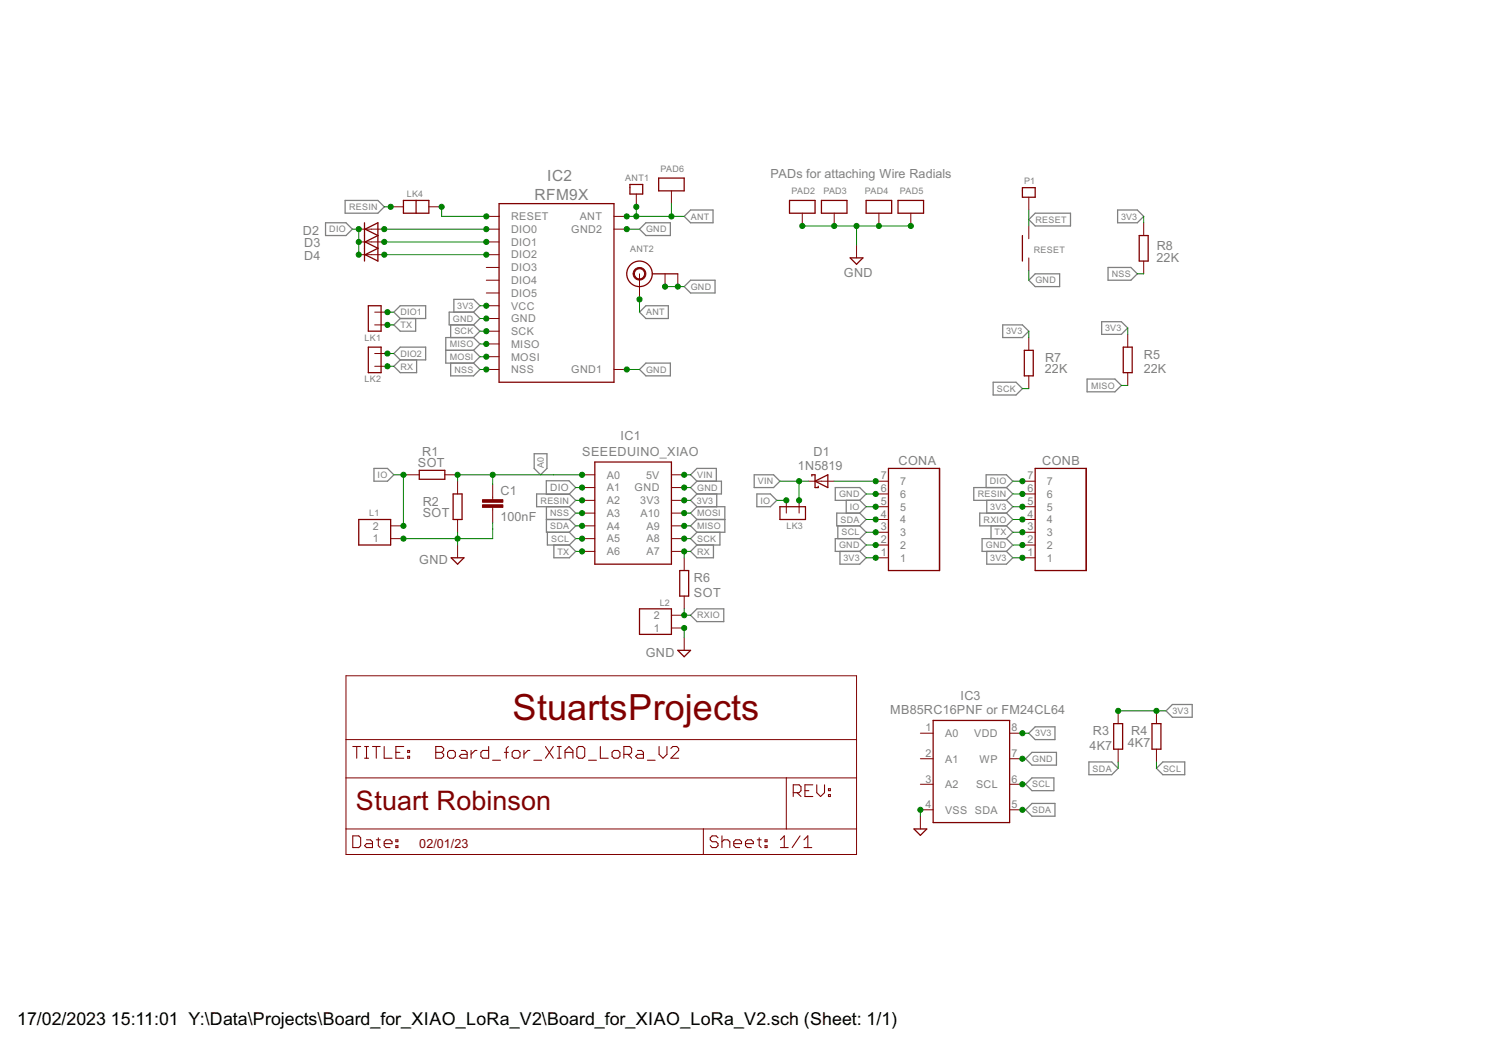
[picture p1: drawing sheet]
<svg xmlns="http://www.w3.org/2000/svg" width="297mm" height="210mm" viewBox="0 0 297 210" stroke-linecap="round" stroke-linejoin="round" font-family="sans-serif">
<g fill="none" stroke="#808080" stroke-width=".25">
<path d="M68.7 39.9h6.5l1.3 1.2-1.3 1.3h-6.5zM64.8 44.3h4l1.3 1.3-1.3 1.3h-4zM128.5 44.3h4.9v2.6h-4.9l-1.3-1.3zM136.1 43.1l1.3-1.3h4.5v2.5h-4.5zM136.1 57l1.3-1.2h4.9v2.5h-4.9zM204.7 55.8l1.3-1.3h4.8v2.5h-4.8zM204.7 43.7l1.3-1.3h7v2.6h-7zM220.5 53.2h4.5l1.3 1.3-1.3 1.3h-4.5zM222.4 41.8h3.9l1.2 1.3-1.2 1.2h-3.9zM78.4 62.1l1.2-1.3h5.1v2.6h-5.1zM78.4 70.3l1.2-1.2h5.1v2.5h-5.1zM79.6 63.4l-1.2 1.2 1.2 1.3h3.1v-2.5"/>
<path d="M79.6 71.6l-1.2 1.3 1.2 1.2h3.3v-2.5M88.7 69.7h5.5M89.7 72.2v2.6h4.5l1.3-1.3-1.3-1.3M89.7 64.6v2.6M90.3 62.1v-2.5h3.9l1.3 1.2-1.3 1.3M94.2 67.2h-5.5v5h5.5M94.2 62.1l1.3 1.3-1.3 1.2M94.2 62.1h-4.8v2.5h4.8M94.2 67.2l1.3 1.2-1.3 1.3M94.2 69.7l1.3 1.3-1.3 1.2M94.2 64.6l1.3 1.3-1.3 1.3M127.2 73.5l1.3-1.3h4.9v2.6h-4.9z"/>
<path d="M127.2 62.1l1.3-1.3h4.5v2.6h-4.5zM197.6 76.1h4.5l1.3 1.2-1.3 1.3h-4.5zM199.5 64.6h3.9l1.3 1.3-1.3 1.3h-3.9zM216.3 75.4h5.5l1.3 1.3-1.3 1.3h-5.5zM219.2 64h3.9l1.3 1.3-1.3 1.2h-3.9zM74.4 93.2h2.7l1.3 1.3-1.3 1.2h-2.7zM106.3 90.3h2.5v2.9l-1.3 1.3-1.2-1.3zM106.8 98.3h6.5l1.2 1.2-1.2 1.3h-6.5zM108.7 95.7h4.5l1.3 1.3-1.3 1.4h-4.5zM138.7 95.7l-1.3 1.3 1.3 1.3M138.7 95.7h4.8v2.6h-4.8M138.7 95.7l-1.3-1.2 1.3-1.3h3.8v2.5"/>
<path d="M138.7 98.3l-1.3 1.2 1.3 1.3M142.6 98.3v2.5M150.1 94.5h3.8l1.3 1.2-1.3 1.3h-3.8zM150.6 98.3h2.7l1.2 1.2-1.2 1.3h-2.7zM166.2 97h4.8l1.3 1.3-1.3 1.2h-4.8zM168.4 99.5v2.6M171 99.5l1.3 1.3-1.3 1.3M196.2 97v-2.5h4l1.3 1.2-1.3 1.3M196.3 99.5v2.6M200.2 97h-6.5v2.5h6.5M200.2 97l1.3 1.3-1.3 1.2M200.2 99.5l1.3 1.3-1.3 1.3"/>
<path d="M108.7 103.4h4.6M108.7 100.8v5.1h4.6M108.9 105.9v2.5h4.4M110.2 108.4v2.6h3.1l1.2-1.3-1.2-1.3M113.3 105.9l1.2 1.3-1.2 1.2M113.3 103.4l1.2 1.2-1.2 1.3M113.3 100.8l1.2 1.3-1.2 1.3M138.7 103.4l-1.3 1.2 1.3 1.3M138.7 103.4h5.5M138.7 100.8h5.5v5.1h-5.5M138.7 100.8l-1.3 1.3 1.3 1.3M138.7 105.9l-1.3 1.3 1.3 1.2"/>
<path d="M138.7 108.4l-1.3 1.3 1.3 1.3h3.2v-2.6M143.2 105.9v2.5h-4.5M166.7 104.6v2.6M167.1 109.7v2.5h3.9l1.3-1.2-1.3-1.3M171 107.2h-4.8v2.5h4.8M171 107.2l1.3 1.2-1.3 1.3M171 102.1h-4.5v2.5h4.5M171 104.6l1.3 1.3-1.3 1.3M171 102.1l1.3 1.3-1.3 1.2M196.3 109.7v2.5h3.9l1.3-1.2-1.3-1.3M197.2 104.6v2.6M200.2 107.2l1.3 1.2-1.3 1.3"/>
<path d="M200.2 107.2h-4.8v2.5h4.8M200.2 102.1h-5.3v2.5h5.3M200.2 104.6l1.3 1.3-1.3 1.3M200.2 102.1l1.3 1.3-1.3 1.2M137.4 122.4l1.3-1.3h5.3v2.6h-5.3zM204 151l1.3-1.3h4.9v2.5h-4.9zM204 156l1.3-1.2h4.4v2.5h-4.4zM204.7 145.9l1.3-1.3h3.9v2.6h-3.9zM216.6 151.6h4.6l1.3 1.3-1.3 1.2h-4.6zM230.1 152.9l1.3-1.3h4.3v2.5h-4.3zM232 141.4l1.3-1.2h3.9v2.5h-3.9zM204 161.1l1.3-1.2h4.6v2.5h-4.6z"/>
</g>
<g fill="none" stroke="#800000" stroke-width=".2">
<path d="M126.6 38.6v2.5M133.6 38v2.5M204.7 39.2v2.6M71.4 45.6h5.1M71.4 48.1h5.1M71.4 50.7h5.1M77.7 41.1h2.6M85.3 41.1h2.6M96.8 43.1h2.5M96.8 45.6h2.5M96.8 48.1h2.5M96.8 50.7h2.5"/>
<path d="M96.8 53.2h2.5M96.8 55.8h2.5M96.8 58.3h2.5M122.2 43.1h2.5M122.2 45.6h2.5M127.2 54.5v5.1M132.3 54.5v2.5M134.9 54.5v2.5M159.6 42.4v2.6M166 42.4v2.6M170.4 48.8v2.5M174.9 42.4v2.6"/>
<path d="M181.2 42.4v2.6M204.7 45v2.5M204.7 51.3v2.5M227.5 44.3v2.6M227.5 51.9v2.6M74.5 64.6h2.6M74.5 62.1h2.6M74.5 72.9h2.6M74.5 70.3h2.6M96.8 60.8h2.5M96.8 63.4h2.5M96.8 65.9h2.5"/>
<path d="M96.8 68.4h2.5M96.8 71h2.5M96.8 73.5h2.5M122.2 73.5h2.5M204.7 67.2v2.5M204.7 74.8v2.5M224.4 66.5v2.6M224.4 74.1v2.6M80.9 94.5h2.5M88.5 94.5h2.5M91 95.7v2.6M98 96.4v3"/>
<path d="M115.8 94.5h2.5M115.8 97h2.5M115.8 99.5h2.5M133.6 94.5h2.5M133.6 97h2.5M133.6 99.5h2.5M156.4 99.5v2.6M159 99.5v2.6M160.9 95.7h5.1M174.2 95.7h2.6M174.2 98.3h2.6M203.4 95.7h2.6"/>
<path d="M203.4 98.3h2.6M77.7 104.6h2.6M77.7 107.2h2.6M91 103.4v2.5M91 108.4v2.6M98 100.9v3.1M115.8 102.1h2.5M115.8 104.6h2.5M115.8 107.2h2.5M115.8 109.7h2.5M133.6 102.1h2.5M133.6 104.6h2.5"/>
<path d="M133.6 107.2h2.5M133.6 109.7h2.5M136.1 111v2.5M136.1 118.6v2.5M174.2 111h2.6M174.2 108.4h2.6M174.2 105.9h2.6M174.2 103.4h2.6M174.2 100.8h2.6M203.4 111h2.6M203.4 108.4h2.6M203.4 105.9h2.6"/>
<path d="M203.4 103.4h2.6M203.4 100.8h2.6M68.8 134.5h101.6v35.5h-101.6zM133.6 124.9h2.5M133.6 122.4h2.5M136.1 126.9v2.5M68.8 154.8h101.6M68.8 147.2h101.6M156.4 154.8v10.1M183.1 145.9h2.6M183.1 151h2.6M183.1 156h2.6"/>
<path d="M200.9 145.9h2.5M200.9 151h2.5M200.9 156h2.5M222.5 141.4v2.6M222.5 149.1v2.5M230.1 141.4v2.6M230.1 149.1v2.5M68.8 164.9h101.6M139.9 164.9v5.1M183.1 161.1h2.6M183.1 162.4v2.5M200.9 161.1h2.5"/>
</g>
<g fill="none" stroke="#800000" stroke-width=".21">
<path d="M70.2 148.5h1.6M71 148.5v2.4M72.5 148.5h.8M72.5 150.9h.8M72.9 148.5v2.4M74.1 148.5h1.5M74.9 148.5v2.4M76.4 148.5v2.4h1.6M78.8 149.7h.7M80.3 148.5h-1.5v2.4h1.5M81.1 150.5h.4v.4h-.4zM81.1 149.3h.4v.4h-.4z"/>
<path d="M86.7 148.5h1.2l.4 .4v.4l-.4 .4 .4 .4v.4l-.4 .4h-1.2zM86.7 149.7h1.2M89.4 149.3h.8l.4 .4v.8l-.4 .4h-.8l-.4-.4v-.8zM91.8 149.3h.7l.4 .4v1.2h-1.1l-.4-.4 .4-.4h1.1M93.7 149.3v1.6M94.9 149.3h-.4l-.8 .8M97.2 148.5v2.4h-1.1l-.4-.4v-.8l.4-.4h1.1M98 151.3h1.6M100.4 149.7h.7M101.1 148.5l-.4 .4v2M101.9 149.7l.4-.4h.8l.4 .4v.8l-.4 .4h-.8l-.4-.4zM104.2 149.3v1.6"/>
<path d="M105.4 149.3h-.4l-.8 .8M106.2 151.3h1.6M108.5 148.5l1.6 2.4M110.1 148.5l-1.6 2.4M110.9 148.5h.8M110.9 150.9h.8M111.3 148.5v2.4M112.4 149.7h1.6M112.4 150.9v-1.6l.8-.8 .8 .8v1.6M115.1 148.5h.8l.4 .4v1.6l-.4 .4h-.8l-.3-.4v-1.6zM117.1 151.3h1.6M119.4 148.5v2.4h1.6"/>
<path d="M121.8 149.7l.4-.4h.8l.3 .4v.8l-.3 .4h-.8l-.4-.4zM124.1 150.1h1.2l.4-.4v-.8l-.4-.4h-1.2v2.4M124.9 150.1l.8 .8M126.9 149.3h.7l.4 .4v1.2h-1.1l-.5-.4 .5-.4h1.1M128.8 151.3h1.5M131.1 148.5v1.6l.8 .8 .8-.8v-1.6M133.5 148.9l.4-.4h.7l.4 .4v.4l-1.5 1.6h1.5M157.8 157.7h1.2l.4-.4v-.8l-.4-.4h-1.2v2.4M158.6 157.7l.8 .8M160.1 157.3h.8M161.7 156.1h-1.6v2.4h1.6M162.5 156.1v1.6l.8 .8 .7-.8v-1.6"/>
<path d="M164.8 158.1h.4v.4h-.4zM164.8 156.9h.4v.4h-.4zM70.2 166.3h1.2l.4 .4v1.6l-.4 .3h-1.2zM72.9 167.1h.8l.4 .4v1.1h-1.2l-.4-.3 .4-.4h1.2M74.9 167.1h.7M75.3 166.7v1.6l.3 .3M76.4 167.9h1.6v-.4l-.4-.4h-.8l-.4 .4v.8l.4 .3h.8M78.8 168.3h.4v.3h-.4zM78.8 167.1h.4v.4h-.4zM142.9 166.7l-.4-.4h-.8l-.4 .4v.4l.4 .4h.8l.4 .4v.4l-.4 .3h-.8l-.4-.3M143.6 167.5l.4-.4h.8l.4 .4v1.1M143.6 166.3v2.3"/>
<path d="M146 167.9h1.5v-.4l-.3-.4h-.8l-.4 .4v.8l.4 .3h.8M148.3 167.9h1.6v-.4l-.4-.4h-.8l-.4 .4v.8l.4 .3h.8M150.7 167.1h.7M151 166.7v1.6l.4 .3M152.2 168.3h.4v.3h-.4zM152.2 167.1h.4v.4h-.4zM155.3 168.6h1.5M155.3 167.1l.7-.8v2.3M159.2 166.3l-1.6 2.3M160 168.6h1.5M160 167.1l.7-.8v2.3"/>
</g>
<g fill="none" stroke="#800000" stroke-width=".25">
<path d="M80.3 39.9h5v2.5h-5zM82.8 39.9v2.5M125.3 36.7h2.6v1.9h-2.6zM131 35.4h5.1v2.6h-5.1zM157.1 39.9h5.1v2.5h-5.1zM163.4 39.9h5.1v2.5h-5.1zM172.3 39.9h5.1v2.5h-5.1zM178.7 39.9h5v2.5h-5zM203.4 37.3h2.6v1.9h-2.6zM72.5 44.3v7.6M72.6 45.6l2.6-1.3v7.6l-2.6-1.2 2.6-1.3-2.6-1.3 2.6-1.2zM99.3 40.5h22.9v35.6h-22.9z"/>
<path d="M129.8 54.5h5.1M169.1 51.3h2.6l-1.3 1.3zM203.4 46.9v5M226.7 46.9h1.7v5h-1.7zM73.3 60.8h2.5v5.1h-2.5zM73.3 69.1h2.5v5h-2.5zM203.8 69.7h1.8v5.1h-1.8zM223.5 69.1h1.8v5h-1.8zM83.4 93.6h5.1v1.8h-5.1zM90.1 98.3h1.8v5.1h-1.8zM118.3 91.9h15.3v20.3h-15.3zM161.5 94.7v-.2h.7v2.5h.6v-.2"/>
<path d="M162.2 95.7l2.5-1.2v2.5zM176.8 93.2h10.1v20.3h-10.1zM206 93.2h10.1v20.3h-10.1zM71.4 103.4h6.3v5h-6.3zM89.8 111h2.5l-1.3 1.2zM135.2 113.5h1.8v5.1h-1.8zM155.2 100.8h5.1v2.6h-5.1zM127.2 121.1h6.4v5.1h-6.4zM134.9 129.4h2.5l-1.3 1.3zM185.7 143.3h15.2v20.4h-15.2zM221.6 144h1.8v5.1h-1.8zM229.2 144h1.8v5.1h-1.8z"/>
<path d="M181.8 164.9h2.6l-1.3 1.3z"/>
<circle cx="127.2" cy="54.5" r="2.54"/>
</g>
<path d="M126.3 53.6a1.27 1.27 0 0 1 2 .3 1.27 1.27 0 0 1-.7 1.8 1.27 1.27 0 0 1-1.6-1.2h.2a1.01 1.01 0 0 1 1.4-1 1.01 1.01 0 0 1 .3 1.7 1.01 1.01 0 0 1-1.6-.5l-.1-.2h-.2z" fill-rule="evenodd" fill="#800000" stroke="#800000" stroke-width=".2"/>
<g fill="#800000" stroke="#800000" stroke-width=".2">
<path d="M96 100.4h4.1v.5h-4.1z"/>
<path d="M96 99.4h4.1v.5h-4.1z"/>
</g>
<g fill="none" stroke="#008000" stroke-width=".2">
<path d="M70.1 45.6h1.3v5.1M76.5 45.6h20.3M76.5 50.7h20.3M76.5 48.1h20.3M76.5 41.1h1.2M87.9 41.1v2h8.9M124.7 45.6h2.5M124.7 43.1h11.4M126.6 41.1v2M127.2 59.6v2.5M132.3 57h3.8M133.6 40.5v2.6"/>
<path d="M159.6 45h21.6M170.4 45v3.8M204.7 41.8v3.2M204.7 53.8v2M226.3 54.5h1.2M227.5 43.1v1.2M77.1 64.6h1.3M77.1 72.9h1.3M77.1 70.3h1.3M77.1 62.1h1.3M95.5 73.5h1.3M95.5 63.4h1.3"/>
<path d="M95.5 68.4h1.3M95.5 71h1.3M95.5 65.9h1.3M95.5 60.8h1.3M124.7 73.5h2.5M203.4 77.3h1.3M204.7 65.9v1.3M223.1 76.7h1.3M224.4 65.3v1.2M78.4 94.5h2.5M80.3 94.5v10.1M98 94.5v1.9"/>
<path d="M114.5 97h1.3M114.5 99.5h1.3M115.8 94.5h-24.8v1.2M136.1 97h1.3M136.1 94.5h1.3M136.1 99.5h1.3M154.5 99.5h1.9M155.2 95.7h5.7M159 95.7v3.8M166 95.7h8.2M172.3 98.3h1.9M201.5 98.3h1.9"/>
<path d="M201.5 95.7h1.9M91 105.9v2.5M98 104v3.2h-17.7M114.5 107.2h1.3M114.5 104.6h1.3M114.5 102.1h1.3M114.5 109.7h1.3M136.1 107.2h1.3M136.1 104.6h1.3M136.1 102.1h1.3M137.4 109.7h-1.3v1.3M172.3 108.4h1.9"/>
<path d="M172.3 111h1.9M172.3 100.8h1.9M172.3 105.9h1.9M172.3 103.4h1.9M201.5 108.4h1.9M201.5 111h1.9M201.5 100.8h1.9M201.5 105.9h1.9M201.5 103.4h1.9M136.1 121.1v1.3h1.3M136.1 124.9v2M203.4 151h.6"/>
<path d="M203.4 145.9h1.3M203.4 156h.6M222.5 141.4h9.5M222.5 151.6v1.3M230.1 151.6v1.3M183.1 161.1v1.3M203.4 161.1h.6"/>
</g>
<g fill="#008000" stroke="#008000" stroke-width=".2">
<circle cx="124.7" cy="45.6" r=".51"/>
<circle cx="124.7" cy="73.5" r=".51"/>
<circle cx="96.8" cy="63.4" r=".51"/>
<circle cx="132.3" cy="57" r=".51"/>
<circle cx="134.9" cy="57" r=".51"/>
<circle cx="136.1" cy="97" r=".51"/>
<circle cx="203.4" cy="108.4" r=".51"/>
<circle cx="91" cy="107.2" r=".51"/>
<circle cx="80.3" cy="107.2" r=".51"/>
<circle cx="174.2" cy="108.4" r=".51"/>
<circle cx="203.4" cy="151" r=".51"/>
<circle cx="183.1" cy="161.1" r=".51"/>
<circle cx="170.4" cy="45" r=".51"/>
<circle cx="174.9" cy="45" r=".51"/>
<circle cx="166" cy="45" r=".51"/>
<circle cx="159.6" cy="45" r=".51"/>
<circle cx="181.2" cy="45" r=".51"/>
<circle cx="136.1" cy="124.9" r=".51"/>
<circle cx="174.2" cy="98.3" r=".51"/>
<circle cx="96.8" cy="68.4" r=".51"/>
<circle cx="136.1" cy="104.6" r=".51"/>
<circle cx="96.8" cy="71" r=".51"/>
<circle cx="136.1" cy="102.1" r=".51"/>
<circle cx="96.8" cy="65.9" r=".51"/>
<circle cx="136.1" cy="107.2" r=".51"/>
<circle cx="124.7" cy="43.1" r=".51"/>
<circle cx="126.6" cy="41.1" r=".51"/>
<circle cx="126.6" cy="43.1" r=".51"/>
<circle cx="133.6" cy="43.1" r=".51"/>
<circle cx="127.2" cy="59.6" r=".51"/>
<circle cx="136.1" cy="94.5" r=".51"/>
<circle cx="159" cy="95.7" r=".51"/>
<circle cx="159" cy="99.5" r=".51"/>
<circle cx="136.1" cy="99.5" r=".51"/>
<circle cx="203.4" cy="111" r=".51"/>
<circle cx="174.2" cy="111" r=".51"/>
<circle cx="96.8" cy="60.8" r=".51"/>
<circle cx="222.5" cy="141.4" r=".51"/>
<circle cx="230.1" cy="141.4" r=".51"/>
<circle cx="203.4" cy="145.9" r=".51"/>
<circle cx="203.4" cy="100.8" r=".51"/>
<circle cx="115.8" cy="107.2" r=".51"/>
<circle cx="174.2" cy="105.9" r=".51"/>
<circle cx="203.4" cy="156" r=".51"/>
<circle cx="115.8" cy="104.6" r=".51"/>
<circle cx="174.2" cy="103.4" r=".51"/>
<circle cx="203.4" cy="161.1" r=".51"/>
<circle cx="115.8" cy="102.1" r=".51"/>
<circle cx="96.8" cy="73.5" r=".51"/>
<circle cx="71.4" cy="50.7" r=".51"/>
<circle cx="71.4" cy="48.1" r=".51"/>
<circle cx="71.4" cy="45.6" r=".51"/>
<circle cx="115.8" cy="97" r=".51"/>
<circle cx="203.4" cy="95.7" r=".51"/>
<circle cx="91" cy="94.5" r=".51"/>
<circle cx="115.8" cy="94.5" r=".51"/>
<circle cx="98" cy="94.5" r=".51"/>
<circle cx="115.8" cy="109.7" r=".51"/>
<circle cx="203.4" cy="105.9" r=".51"/>
<circle cx="77.1" cy="64.6" r=".51"/>
<circle cx="77.1" cy="72.9" r=".51"/>
<circle cx="136.1" cy="109.7" r=".51"/>
<circle cx="80.3" cy="94.5" r=".51"/>
<circle cx="80.3" cy="104.6" r=".51"/>
<circle cx="174.2" cy="100.8" r=".51"/>
<circle cx="156.4" cy="99.5" r=".51"/>
<circle cx="96.8" cy="50.7" r=".51"/>
<circle cx="76.5" cy="50.7" r=".51"/>
<circle cx="77.1" cy="70.3" r=".51"/>
<circle cx="96.8" cy="48.1" r=".51"/>
<circle cx="76.5" cy="48.1" r=".51"/>
<circle cx="77.1" cy="62.1" r=".51"/>
<circle cx="87.9" cy="41.1" r=".51"/>
<circle cx="96.8" cy="43.1" r=".51"/>
<circle cx="77.7" cy="41.1" r=".51"/>
<circle cx="115.8" cy="99.5" r=".51"/>
<circle cx="203.4" cy="98.3" r=".51"/>
<circle cx="136.1" cy="122.4" r=".51"/>
<circle cx="203.4" cy="103.4" r=".51"/>
<circle cx="174.2" cy="95.7" r=".51"/>
<circle cx="96.8" cy="45.6" r=".51"/>
<circle cx="76.5" cy="45.6" r=".51"/>
</g>
<text font-size="8" fill="#800000" x="102" y="143.3">StuartsProjects</text>
<text font-size="6" fill="#800000" x="70.8" y="161.1">Stuart Robinson</text>
<g font-size="4">
<text x="3.4" y="203.9">17/02/2023</text>
<text x="22.1" y="203.9">15:11:01 Y:\Data\Projects\Board_for_XIAO_LoRa_V2\Board_for_XIAO_LoRa_V2.sch (Sheet: 1/1)</text>
</g>
<g font-size="3.4" fill="#808080">
<text x="106.3" y="39.9">RFM9X</text>
<text x="108.9" y="36.1">IC2</text>
</g>
<g font-size="2.8" fill="#808080">
<text x="153.3" y="35.4">PADs for attaching Wire Radials</text>
<text x="60.3" y="46.8">D2</text>
<text x="60.5" y="51.7">D4</text>
<text x="60.5" y="49.1">D3</text>
<text x="230.1" y="52.1">22K</text>
<text x="230.1" y="49.8">R8</text>
<text x="167.9" y="55.1">GND</text>
<text x="227.6" y="71.4">R5</text>
<text x="207.9" y="74.3">22K</text>
<text x="207.9" y="72">R7</text>
<text x="227.5" y="74.3">22K</text>
<text x="123.5" y="87.5">IC1</text>
<text x="83.1" y="92.9">SOT</text>
<text x="84" y="90.8">R1</text>
<text x="115.9" y="90.7">SEEEDUINO_XIAO</text>
<text x="158.7" y="93.5">1N5819</text>
<text x="161.8" y="90.7">D1</text>
<text x="178.8" y="92.5">CONA</text>
<text x="207.4" y="92.5">CONB</text>
<text x="84.1" y="100.6">R2</text>
<text x="99.6" y="98.5">C1</text>
<text x="84.1" y="102.8">SOT</text>
<text x="99.6" y="103.6">100nF</text>
<text x="83.4" y="112.2">GND</text>
<text x="138.1" y="118.7">SOT</text>
<text x="138.1" y="115.8">R6</text>
<text x="128.5" y="130.7">GND</text>
<text x="177.1" y="142.1">MB85RC16PNF or FM24CL64</text>
<text x="191.1" y="139.2">IC3</text>
<text x="216.8" y="149.2">4K7</text>
<text x="217.4" y="146.3">R3</text>
<text x="224.4" y="148.6">4K7</text>
<text x="225.1" y="146.3">R4</text>
</g>
<text font-size="2.8" fill="#800000" x="83.4" y="168.7">02/01/23</text>
<g font-size="2.4" fill="#808080">
<text x="101.7" y="43.8">RESET</text>
<text x="101.7" y="46.4">DIO0</text>
<text x="113.7" y="46.4">GND2</text>
<text x="115.3" y="43.8">ANT</text>
<text x="101.7" y="48.9">DIO1</text>
<text x="101.7" y="51.4">DIO2</text>
<text x="101.7" y="54">DIO3</text>
<text x="101.7" y="56.5">DIO4</text>
<text x="101.7" y="59">DIO5</text>
<text x="101.7" y="61.6">VCC</text>
<text x="101.7" y="64.1">GND</text>
<text x="101.7" y="66.7">SCK</text>
<text x="101.7" y="69.2">MISO</text>
<text x="101.7" y="71.7">MOSI</text>
<text x="101.7" y="74.3">NSS</text>
<text x="113.7" y="74.3">GND1</text>
<text x="120.7" y="95.2">A0</text>
<text x="128.6" y="95.2">5V</text>
<text x="175.2" y="95.4">7</text>
<text x="204.4" y="95.4">7</text>
<text x="120.7" y="97.8">A1</text>
<text x="120.7" y="100.3">A2</text>
<text x="126.3" y="97.8">GND</text>
<text x="127.4" y="100.3">3V3</text>
<text x="175.2" y="100.5">5</text>
<text x="175.2" y="97.9">6</text>
<text x="179.1" y="101.6">5</text>
<text x="179.1" y="99">6</text>
<text x="179.1" y="96.5">7</text>
<text x="204.4" y="100.5">5</text>
<text x="204.4" y="97.9">6</text>
<text x="208.3" y="101.6">5</text>
<text x="208.3" y="99">6</text>
<text x="208.3" y="96.5">7</text>
<text x="74.2" y="107.9">1</text>
<text x="74.2" y="105.4">2</text>
<text x="120.7" y="102.8">A3</text>
<text x="120.7" y="105.4">A4</text>
<text x="120.7" y="107.9">A5</text>
<text x="127.4" y="102.8">A10</text>
<text x="128.6" y="107.9">A8</text>
<text x="128.6" y="105.4">A9</text>
<text x="175.2" y="105.5">3</text>
<text x="175.2" y="103">4</text>
<text x="179.1" y="106.7">3</text>
<text x="179.1" y="104.1">4</text>
<text x="204.4" y="105.5">3</text>
<text x="204.4" y="103">4</text>
<text x="208.3" y="106.7">3</text>
<text x="208.3" y="104.1">4</text>
<text x="120.7" y="110.5">A6</text>
<text x="128.6" y="110.5">A7</text>
<text x="175.2" y="110.6">1</text>
<text x="175.2" y="108.1">2</text>
<text x="179.1" y="111.7">1</text>
<text x="179.1" y="109.2">2</text>
<text x="204.4" y="110.6">1</text>
<text x="204.4" y="108.1">2</text>
<text x="208.3" y="111.7">1</text>
<text x="208.3" y="109.2">2</text>
<text x="130.1" y="125.7">1</text>
<text x="130.1" y="123.2">2</text>
<text x="184.1" y="145.5">1</text>
<text x="188" y="146.6">A0</text>
<text x="193.8" y="146.6">VDD</text>
<text x="201.2" y="145.5">8</text>
<text x="184.1" y="150.6">2</text>
<text x="184.1" y="155.7">3</text>
<text x="188" y="151.7">A1</text>
<text x="194.9" y="151.7">WP</text>
<text x="201.2" y="155.7">6</text>
<text x="201.2" y="150.6">7</text>
<text x="184.1" y="160.8">4</text>
<text x="188" y="156.8">A2</text>
<text x="188" y="161.9">VSS SDA</text>
<text x="194.2" y="156.8">SCL</text>
<text x="201.2" y="160.8">5</text>
</g>
<text font-size="2.2" fill="#808080" x="109.5" y="97.7">DIO</text>
<g font-size="2" fill="#808080">
<text x="131.4" y="34.2">PAD6</text>
<text x="69.4" y="41.8">RESIN</text>
<text x="80.9" y="39.2">LK4</text>
<text x="124.4" y="36.1">ANT1</text>
<text x="157.5" y="38.6">PAD2</text>
<text x="163.8" y="38.6">PAD3</text>
<text x="172.1" y="38.6">PAD4</text>
<text x="179.1" y="38.6">PAD5</text>
<text x="203.7" y="36.7">P1</text>
<text x="65.5" y="46.2">DIO</text>
<text x="128.5" y="46.2">GND</text>
<text x="137.4" y="43.7">ANT</text>
<text x="206" y="44.3">RESET</text>
<text x="223" y="43.7">3V3</text>
<text x="125.4" y="50.2">ANT2</text>
<text x="205.7" y="50.3">RESET</text>
<text x="137.4" y="57.6">GND</text>
<text x="206" y="56.4">GND</text>
<text x="221.2" y="55.1">NSS</text>
<text x="79.6" y="65.3">TX</text>
<text x="79.6" y="62.7">DIO1</text>
<text x="90.1" y="64">GND</text>
<text x="91" y="61.5">3V3</text>
<text x="128.5" y="62.7">ANT</text>
<text x="219.9" y="65.9">3V3</text>
<text x="72.5" y="67.8">LK1</text>
<text x="79.6" y="71">DIO2</text>
<text x="89.5" y="69.1">MISO</text>
<text x="89.5" y="71.6">MOSI</text>
<text x="90.4" y="66.5">SCK</text>
<text x="200.2" y="66.5">3V3</text>
<text x="72.5" y="76.1">LK2</text>
<text x="79.6" y="73.5">RX</text>
<text x="90.4" y="74.2">NSS</text>
<text x="128.5" y="74.2">GND</text>
<text x="198.3" y="78">SCK</text>
<text x="217.1" y="77.3">MISO</text>
<text x="75.1" y="95.1">IO</text>
<text x="108.2" y="93.2" transform="rotate(-90 108.2 93.2)">A0</text>
<text x="138.7" y="95.1">VIN</text>
<text x="107.5" y="100.2">RESIN</text>
<text x="138.7" y="100.2">3V3</text>
<text x="138.7" y="97.6">GND</text>
<text x="150.8" y="96.4">VIN</text>
<text x="151.3" y="100.2">IO</text>
<text x="166.9" y="98.9">GND</text>
<text x="169.1" y="101.5">IO</text>
<text x="194.5" y="98.9">RESIN</text>
<text x="196.9" y="96.4">DIO</text>
<text x="197" y="101.5">3V3</text>
<text x="73.5" y="102.7">L1</text>
<text x="109.4" y="105.3">SDA</text>
<text x="109.4" y="102.7">NSS</text>
<text x="109.6" y="107.8">SCL</text>
<text x="138.7" y="105.3">MISO</text>
<text x="138.7" y="102.7">MOSI</text>
<text x="138.7" y="107.8">SCK</text>
<text x="156.5" y="105.3">LK3</text>
<text x="167.2" y="104">SDA</text>
<text x="167.4" y="106.5">SCL</text>
<text x="195.7" y="104">RXIO</text>
<text x="197.9" y="106.5">TX</text>
<text x="110.9" y="110.3">TX</text>
<text x="138.7" y="110.3">RX</text>
<text x="166.9" y="109.1">GND</text>
<text x="167.8" y="111.6">3V3</text>
<text x="196.1" y="109.1">GND</text>
<text x="197" y="111.6">3V3</text>
<text x="131.2" y="120.5">L2</text>
<text x="138.7" y="123">RXIO</text>
<text x="233.3" y="142.1">3V3</text>
<text x="206" y="146.5">3V3</text>
<text x="205.4" y="151.6">GND</text>
<text x="217.4" y="153.5">SDA</text>
<text x="231.4" y="153.5">SCL</text>
<text x="205.4" y="156.7">SCL</text>
<text x="205.4" y="161.8">SDA</text>
</g>
</svg>
